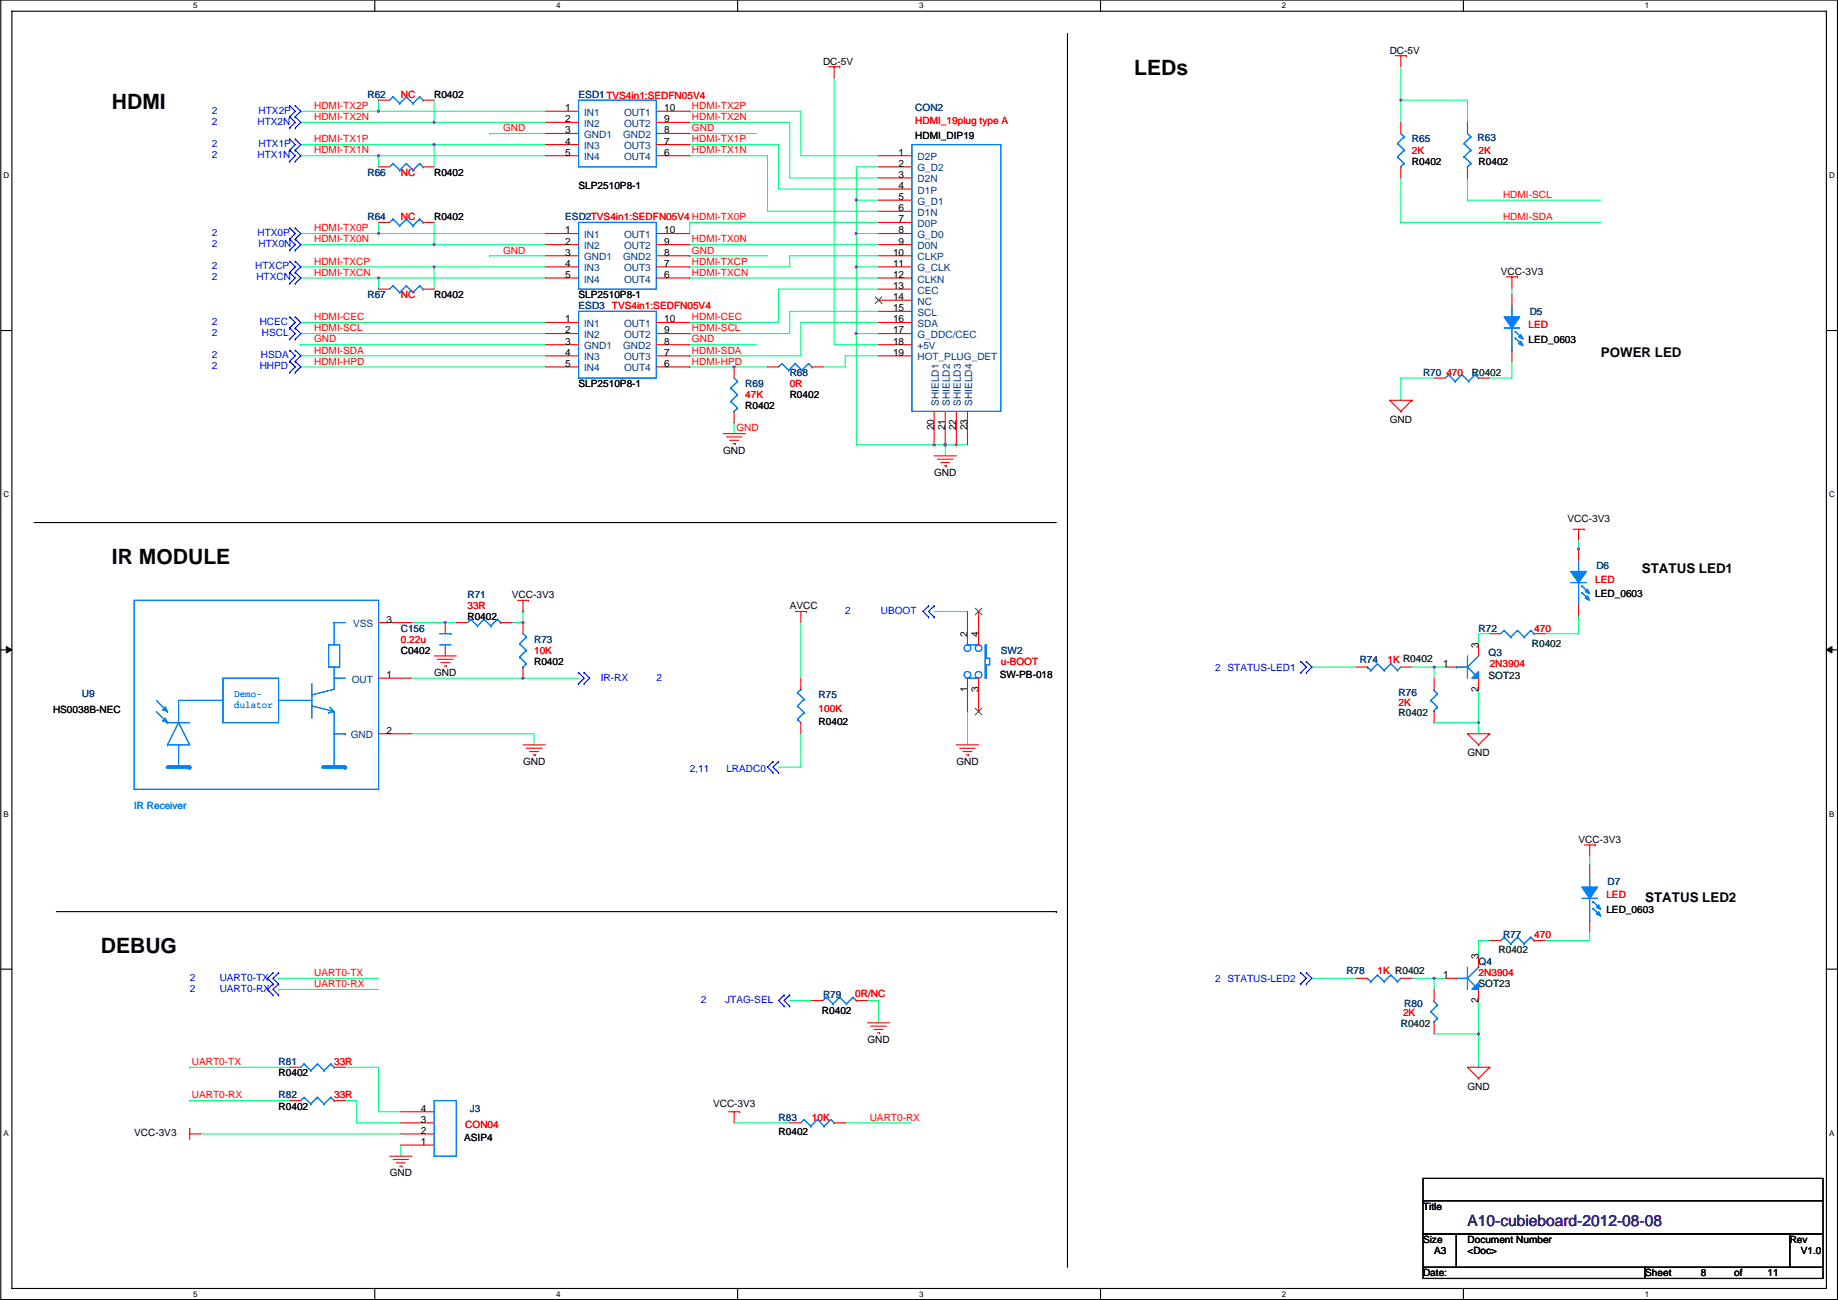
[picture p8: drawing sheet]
<svg xmlns="http://www.w3.org/2000/svg" width="420mm" height="297mm" viewBox="0 0 420 297" stroke-linecap="round" stroke-linejoin="round" font-family="sans-serif">
<path d="M.2 0h419.8v296.9h-419.8zM2.7 2.6h414.8v291.8h-414.8z" fill="none" stroke="#000" stroke-width=".25"/>
<g fill="#fff">
<path d="M44.2 .3h1v2h-1z"/>
<path d="M44.2 294.7h1v2h-1z"/>
</g>
<path d="M85.7 0v2.6M85.7 294.4v2.5" fill="none" stroke="#000" stroke-width=".25"/>
<g fill="#fff">
<path d="M127.1 .3h1v2h-1z"/>
<path d="M127.1 294.7h1v2h-1z"/>
</g>
<path d="M168.6 0v2.6M168.6 294.4v2.5" fill="none" stroke="#000" stroke-width=".25"/>
<g fill="#fff">
<path d="M210.1 .3h1v2h-1z"/>
<path d="M210.1 294.7h1v2h-1z"/>
</g>
<path d="M251.6 0v2.6M251.6 294.4v2.5" fill="none" stroke="#000" stroke-width=".25"/>
<g fill="#fff">
<path d="M293 .3h1v2h-1z"/>
<path d="M293 294.7h1v2h-1z"/>
</g>
<path d="M334.5 0v2.6M334.5 294.4v2.5" fill="none" stroke="#000" stroke-width=".25"/>
<g fill="#fff">
<path d="M376 .3h1v2h-1z"/>
<path d="M376 294.7h1v2h-1z"/>
<path d="M.8 39h1.3v2.1h-1.3z"/>
<path d="M418.1 39h1.3v2.1h-1.3z"/>
<path d="M.8 112h1.3v2h-1.3z"/>
<path d="M418.1 112h1.3v2h-1.3z"/>
</g>
<path d="M.2 75.5h2.5M417.5 75.5h2.5" fill="none" stroke="#000" stroke-width=".25"/>
<g fill="#fff">
<path d="M.8 185h1.2v2h-1.2z"/>
<path d="M418.1 185h1.2v2h-1.2z"/>
</g>
<path d="M.2 148.5h2.5M417.5 148.5h2.5" fill="none" stroke="#000" stroke-width=".25"/>
<path d="M1.4 147.7l1.3 .8-1.3 .7zM417.5 148.5l1.3-.8v1.5z" fill="#000" stroke="#000" stroke-width=".23"/>
<g fill="#fff">
<path d="M.8 257.9h1.2v2h-1.2z"/>
<path d="M418.1 257.9h1.2v2h-1.2z"/>
</g>
<g fill="none" stroke="#000" stroke-width=".25">
<path d="M244 7.6v282M7.8 119.4h233.7M12.9 208.3h228.6M241.5 208.3h.1M.2 221.4h2.5M417.5 221.4h2.5M325.3 269.3h91.4v5h-91.4zM325.3 274.3h91.4v7.7h-91.4zM325.3 282h7.6v7.6h-7.6zM325.3 289.6h50.8v2.5h-50.8zM332.9 282h76.2v7.6h-76.2zM376.1 289.6h40.6v2.5h-40.6z"/>
<path d="M409.1 282h7.6v7.6h-7.6z"/>
</g>
<g fill="none" stroke="#00ff80" stroke-width=".25">
<path d="M190.7 17.8v61h10.1M320.2 15.3v7.6M68.8 33h.1M68.8 35.6h.1M68.8 28h.1M68.8 25.4h.1M68.8 25.4h55.8M68.8 28h55.8M68.8 33h30.4M68.8 35.6h55.8M86.5 35.6h.1M86.5 25.4h.1"/>
<path d="M86.5 35.6v2.5M86.5 22.9v2.5M99.2 33h25.4M99.2 28h.1M99.2 33h.1M99.2 22.9v5.1M99.2 33v5.1M111.9 30.5h.1M111.9 30.5h12.7M157.7 25.4h.1M157.7 28h.1M157.7 33h.1"/>
<path d="M157.7 35.6h.1M157.7 25.4h25.4v10.2h17.7M157.7 28h22.8v12.7h20.3M157.7 33h20.3v10.2h22.8M157.7 35.6h17.7v12.7h25.4M157.7 30.5h.1M157.7 30.5h15.2M200.8 38.1h-5v7.6M320.2 22.9h.1M320.2 22.9h15.3v5.1M320.2 22.9v5.1M68.8 55.9h.1"/>
<path d="M68.8 53.4h.1M68.8 55.9h55.8M68.8 53.4h55.8M86.5 53.4h.1M86.5 50.8v2.6M99.2 55.9h.1M99.2 50.8v5.1M111.9 58.4h.1M111.9 58.4h12.7M157.7 55.9h.1M157.7 50.8h.1M157.7 50.8v2.6"/>
<path d="M157.7 58.4h.1M157.7 50.8h43.1M157.7 55.9h43.1M157.7 58.4h17.7M195.8 45.7h.1M195.8 45.7h5M195.8 53.4h.1M195.8 53.4h5M195.8 45.7v55.9M200.8 58.4h-20.3v2.6h-22.8M320.2 40.7v10.1M320.2 50.8h.1"/>
<path d="M320.2 50.8h45.7M335.5 40.7v5M335.5 45.7h.1M335.5 45.7h30.4M68.8 78.8h.1M68.8 76.2h.1M68.8 73.7h.1M68.8 63.5h.1M68.8 61h.1M68.8 78.8h55.8M68.8 63.5h55.8M68.8 61h55.8"/>
<path d="M68.8 76.2h55.8M68.8 73.7h55.8M86.5 63.5h.1M86.5 63.5v2.6M99.2 61h.1M99.2 61v5.1M157.7 78.8h.1M157.7 76.2h.1M157.7 63.5h.1M157.7 73.7h.1M157.7 61h.1M157.7 78.8h15.2"/>
<path d="M157.7 63.5h43.1M195.8 76.2h.1M195.8 61h5M195.8 76.2h5M195.8 61h.1M200.8 71.1h-20.3v5.1h-22.8M200.8 73.7h-17.7v7.6h-25.4M200.8 66.1h-22.8v7.6h-20.3M345.6 65.8v1.5M68.8 81.3h.1M68.8 83.8h.1M68.8 81.3h55.8"/>
<path d="M68.8 83.8h55.8M157.7 83.8h.1M157.7 83.8h17.7M157.7 81.3h.1M167.8 96.5h.1M167.8 96.5v2.6M200.8 81.3h-7.6v2.5h-5.1M327.8 86.4h-7.6v5.1M345.6 82.6v3.8h-5.1M195.8 101.6h.1M195.8 101.6h25.4M213.5 101.6h.1"/>
<path d="M216.1 101.6h.1M216.1 101.6v2.6M218.6 101.6h.1M119.6 139.7h.1M119.6 139.7v2.6h-2.6M213.5 139.7h7.7M360.9 125.5h.1M360.9 123.5v2M94.2 142.3h7.6M94.2 155h25.4M101.8 142.3h.1M101.8 142.3h2.5"/>
<path d="M119.6 155h.1M119.6 155h12.7M183.1 142.3v12.7M299.9 152.4h10.2M322.8 152.4h5M327.8 152.4h.1M327.8 152.4v2.6M327.8 152.4h2.6M338 157.5v7.6M340.5 144.8h-2.5v2.5M360.9 140.7v4.1h-7.7M94.2 167.7h27.9v2.5"/>
<path d="M183.1 167.7v7.6h-5.1M221.2 162.6v7.6M327.8 165.1h.1M327.8 165.1h10.2M338 165.1v2.6M363.4 197.6h.1M363.4 195.6v2M340.5 214.9h-2.5v3.6M363.4 212.9v2h-10.2M63.7 226.1h.1M63.7 223.5h.1M63.7 223.5h22.8"/>
<path d="M63.7 226.1h22.8M180.5 228.6h5.1M198.3 228.6h2.5v5.1M299.9 223.5h10.2M322.8 223.5h5M327.8 223.5h.1M327.8 236.2h10.2M327.8 223.5v2.6M327.8 223.5h2.6M338 236.2h.1M338 228.6v7.6M338 236.2v7.7"/>
<path d="M43.4 243.9h.1M43.4 251.5h.1M43.4 243.9h22.8M43.4 251.5h22.8M45.9 259.1h45.7M78.9 251.5h2.6v5.1h10.1M78.9 243.9h7.6v10.1h5.1M167.8 256.6h12.7M193.2 256.6h.1M193.2 256.6h15.3M91.6 261.6v2.6"/>
</g>
<g fill="#f0f" stroke="#f0f" stroke-width=".25">
<circle cx="320.2" cy="22.9" r=".24"/>
<circle cx="86.5" cy="63.5" r=".24"/>
<circle cx="218.6" cy="101.6" r=".24"/>
<circle cx="99.2" cy="61" r=".24"/>
<circle cx="86.5" cy="35.6" r=".24"/>
<circle cx="99.2" cy="27.9" r=".24"/>
<circle cx="86.5" cy="25.4" r=".24"/>
<circle cx="99.2" cy="55.9" r=".24"/>
<circle cx="86.5" cy="53.3" r=".24"/>
<circle cx="195.8" cy="45.7" r=".24"/>
<circle cx="195.8" cy="53.3" r=".24"/>
<circle cx="167.8" cy="83.8" r=".24"/>
<circle cx="195.8" cy="76.2" r=".24"/>
<circle cx="216.1" cy="101.6" r=".24"/>
<circle cx="213.5" cy="101.6" r=".24"/>
<circle cx="99.2" cy="33" r=".24"/>
<circle cx="195.8" cy="61" r=".24"/>
<circle cx="119.6" cy="142.2" r=".24"/>
<circle cx="101.8" cy="142.2" r=".24"/>
<circle cx="119.6" cy="154.9" r=".24"/>
<circle cx="327.8" cy="152.4" r=".24"/>
<circle cx="338" cy="165.1" r=".24"/>
<circle cx="327.8" cy="223.5" r=".24"/>
<circle cx="338" cy="236.2" r=".24"/>
<circle cx="360.9" cy="125.5" r=".24"/>
</g>
<g fill="none" stroke="#f00" stroke-width=".25">
<path d="M189.4 15.3h2.5M190.7 15.3v2.5M191.9 15.3h.1M318.9 12.7h2.6M320.2 12.7v2.6M321.5 12.7h.1M86.5 38.1h2.6M86.5 22.9h2.6M96.7 38.1h2.5M96.7 22.9h2.5M124.6 25.4h7.7M124.6 28h7.7"/>
<path d="M124.6 33h7.7M124.6 35.6h7.7M124.6 30.5h7.7M150 25.4h7.7M150 28h7.7M150 33h7.7M150 35.6h7.7M150 30.5h7.7M200.8 38.1h7.7M200.8 35.6h7.7M320.2 28v2.5M320.2 38.1v2.6"/>
<path d="M335.5 28v2.5M335.5 38.1v2.6M86.5 50.8h2.6M96.7 50.8h2.5M124.6 53.4h7.7M124.6 55.9h7.7M124.6 58.4h7.7M150 53.4h7.7M150 55.9h7.7M150 58.4h7.7M200.8 40.7h7.7M200.8 43.2h7.7"/>
<path d="M200.8 45.7h7.7M200.8 48.3h7.7M200.8 50.8h7.7M200.8 53.4h7.7M200.8 55.9h7.7M200.8 58.4h7.7M86.5 66.1h2.6M96.7 66.1h2.5M124.6 61h7.7M124.6 63.5h7.7M124.6 73.7h7.7M124.6 76.2h7.7"/>
<path d="M124.6 78.8h7.7M150 61h7.7M150 63.5h7.7M150 73.7h7.7M150 76.2h7.7M150 78.8h7.7M200.8 66.1h7.7M200.8 61h7.7M200.8 63.5h7.7M200.8 68.6h7.7M200.8 71.1h7.7M200.8 73.7h7.7"/>
<path d="M200.8 76.2h7.7M200.8 78.8h7.7M344.3 63.3h2.6M345.6 63.3v2.5M345.6 67.3v2.6M346.9 63.3h.1M124.6 83.8h7.7M124.6 81.3h7.7M150 83.8h7.7M150 81.3h7.7M165.3 99.1h5.1M166 99.8h3.6"/>
<path d="M167.8 83.8v2.6M167.8 94v2.5M175.4 83.8h2.6M185.6 83.8h2.5M200.8 81.3h7.7M213.5 94v7.6M216.1 94v7.6M218.6 94v7.6M221.2 94v7.6M320.2 94h.1M322.8 91.5h-5.1l2.5 2.5M322.8 91.5h.1"/>
<path d="M322.8 91.5l-2.6 2.5M327.8 86.4h2.6M338 86.4h2.5M345.6 80v2.6M166.8 100.6h2M167.6 101.4h.5M168.1 101.4h.1M213.5 104.2h5.1M214.3 104.9h3.6M215.1 105.7h2M215.8 106.4h.5M216.3 106.4h.1"/>
<path d="M118.3 137.2h2.5M119.6 137.2v2.5M120.8 137.2h.1M181.8 139.7h2.5M183.1 139.7v2.6M184.3 139.7h.1M221.2 139.7v7.6M223.7 139.7v7.6M359.6 120.9h2.5M360.9 120.9v2.6M360.9 125.5v2.5M360.9 138.2v2.5"/>
<path d="M362.1 120.9h.1M86.5 142.3h7.7M86.5 155h7.7M99.2 149.9h5.1M100 150.6h3.6M100.8 151.4h2M101.5 152.2h.5M101.8 142.3v2.5M101.8 147.3v2.6M102 152.2h.1M104.3 142.3h2.6M114.5 142.3h2.5"/>
<path d="M119.6 142.3v2.5M119.6 152.4v2.6M183.1 155v2.5M221.2 155v7.6M223.7 155v7.6M310.1 152.4h2.5M320.2 152.4h2.6M327.8 155v2.5M330.4 152.4h2.5M338 147.3v2.6M338 155v2.5M340.5 144.8h2.6"/>
<path d="M350.7 144.8h2.5M86.5 167.7h7.7M119.6 170.2h5M120.3 171h3.6M121.1 171.7h2M121.8 172.5h.6M122.4 172.5h.1M183.1 165.1v2.6M218.6 170.2h5.1M219.4 171h3.5M220.1 171.7h2.1M220.9 172.5h.5"/>
<path d="M221.4 172.5h.1M327.8 162.6v2.5M338 170.2h.1M340.5 167.7h-5l2.5 2.5M340.5 167.7h.1M340.5 167.7l-2.5 2.5M362.1 193.1h2.6M363.4 193.1v2.5M363.4 197.6v2.6M364.7 193.1h.1M338 218.5v2.5M340.5 214.9h2.6"/>
<path d="M350.7 214.9h2.5M363.4 210.3v2.6M185.6 228.6h2.5M195.8 228.6h2.5M198.3 233.7h5.1M199.1 234.5h3.5M199.8 235.2h2.1M200.6 236h.5M201.1 236h.1M310.1 223.5h2.5M320.2 223.5h2.6M327.8 226.1v2.5"/>
<path d="M327.8 233.7v2.5M330.4 223.5h2.5M338 226.1v2.5M43.4 259.1h2.5M43.4 257.8h.1M43.4 257.8v2.6M66.2 243.9h2.6M66.2 251.5h2.6M76.4 243.9h2.5M76.4 251.5h2.5M91.6 254h7.6M91.6 259.1h7.6"/>
<path d="M91.6 256.6h7.6M166.5 254h2.6M167.8 254v2.6M169.1 254h.1M180.5 256.6h2.6M190.7 256.6h2.5M338 246.4h.1M340.5 243.9h-5l2.5 2.5M340.5 243.9h.1M340.5 243.9l-2.5 2.5M89.1 264.2h5.1M89.8 264.9h3.6"/>
<path d="M90.6 265.7h2M91.4 266.5h.5M91.6 261.6h7.6M91.9 266.5h.1"/>
</g>
<g fill="none" stroke="#00f" stroke-width=".25">
<path d="M66.2 24.2h.1M66.2 26.7h.1M66.2 29.2h.1M66.2 31.8h.1M66.2 34.3h.1M66.2 36.9h.1M66.2 24.2l1.3 1.2-1.3 1.3M66.2 26.7l1.3 1.3-1.3 1.2M66.2 31.8l1.3 1.2-1.3 1.3M66.2 34.3l1.3 1.3-1.3 1.3M67.5 26.7h.1M67.5 24.2h.1"/>
<path d="M67.5 29.2h.1M67.5 34.3h.1M67.5 31.8h.1M67.5 36.9h.1M67.5 24.2l1.3 1.2-1.3 1.3M67.5 26.7l1.3 1.3-1.3 1.2M67.5 31.8l1.3 1.2-1.3 1.3M67.5 34.3l1.3 1.3-1.3 1.3M66.2 52.1h.1M66.2 54.6h.1M66.2 57.2h.1M66.2 59.7h.1"/>
<path d="M66.2 52.1l1.3 1.3-1.3 1.2M66.2 54.6l1.3 1.3-1.3 1.3M66.2 59.7l1.3 1.3-1.3 1.3M67.5 54.6h.1M67.5 52.1h.1M67.5 57.2h.1M67.5 59.7h.1M67.5 52.1l1.3 1.3-1.3 1.2M67.5 54.6l1.3 1.3-1.3 1.3M67.5 59.7l1.3 1.3-1.3 1.3M66.2 62.3h.1M66.2 64.8h.1"/>
<path d="M66.2 75h.1M66.2 77.5h.1M66.2 72.4h.1M66.2 62.3l1.3 1.2-1.3 1.3M66.2 75l1.3 1.2-1.3 1.3M66.2 72.4l1.3 1.3-1.3 1.3M67.5 62.3h.1M67.5 64.8h.1M67.5 77.5h.1M67.5 75h.1M67.5 72.4h.1M67.5 62.3l1.3 1.2-1.3 1.3"/>
<path d="M67.5 75l1.3 1.2-1.3 1.3M67.5 72.4l1.3 1.3-1.3 1.3M66.2 80h.1M66.2 82.6h.1M66.2 85.1h.1M66.2 80l1.3 1.3-1.3 1.3M66.2 82.6l1.3 1.2-1.3 1.3M67.5 82.6h.1M67.5 80h.1M67.5 85.1h.1M67.5 80l1.3 1.3-1.3 1.3M67.5 82.6l1.3 1.2-1.3 1.3"/>
<path d="M212.3 138.5h.1M212.3 138.5l-1.3 1.2 1.3 1.3M213.5 138.5h.1M213.5 138.5l-1.2 1.2 1.2 1.3M132.3 156.2h.1M132.3 153.7h.1M132.3 153.7l1.2 1.3-1.2 1.2M133.5 156.2h.1M133.5 153.7h.1M133.5 153.7l1.3 1.3-1.3 1.2M212.3 141h.1M213.5 141h.1"/>
<path d="M297.4 153.7h.1M297.4 151.2h.1M297.4 151.2l1.2 1.2-1.2 1.3M298.6 151.2h.1M298.6 153.7h.1M298.6 151.2l1.3 1.2-1.3 1.3M176.7 174h.1M176.7 176.6h.1M176.7 174l-1.3 1.3 1.3 1.3M178 174h.1M178 176.6h.1M178 174l-1.3 1.3 1.3 1.3"/>
<path d="M62.4 227.4h.1M62.4 224.8h.1M62.4 222.3h.1M62.4 224.8l-1.3 1.3 1.3 1.3M62.4 222.3l-1.3 1.2 1.3 1.3M63.7 227.4h.1M63.7 224.8h.1M63.7 222.3h.1M63.7 224.8l-1.3 1.3 1.3 1.3M63.7 222.3l-1.3 1.2 1.3 1.3M179.2 227.4h.1M179.2 229.9h.1"/>
<path d="M179.2 227.4l-1.2 1.2 1.2 1.3M180.5 227.4h.1M180.5 229.9h.1M180.5 227.4l-1.3 1.2 1.3 1.3M297.4 224.8h.1M297.4 222.3h.1M297.4 222.3l1.2 1.2-1.2 1.3M298.6 222.3h.1M298.6 224.8h.1M298.6 222.3l1.3 1.2-1.3 1.3"/>
</g>
<g fill="none" stroke="#0080ff" stroke-width=".25">
<path d="M89.8 37.4h.1M89.8 22.1h.1M89.8 37.4l-.7 .7M89.8 37.4l1.6 1.5M89.8 22.1l-.7 .8M89.8 22.1l1.6 1.5M91.4 38.9h.1M91.4 23.6h.1M92.9 37.4h.1M92.9 22.1h.1M92.9 37.4l-1.5 1.5M92.9 37.4l1.5 1.5"/>
<path d="M92.9 22.1l-1.5 1.5M92.9 22.1l1.5 1.5M94.4 38.9h.1M94.4 23.6h.1M95.9 37.4h.1M95.9 22.1h.1M95.9 37.4l-1.5 1.5M95.9 37.4l.8 .7M95.9 22.1l-1.5 1.5M95.9 22.1l.8 .8M96.7 38.1h.1M96.7 22.9h.1"/>
<path d="M132.3 22.9h17.7v15.2h-17.7zM208.5 33h20.3v61h-20.3zM319.5 32.8h.1M319.5 35.8h.1M319.5 32.8l1.5 1.5M319.5 35.8l1.5 1.6M320.2 38.1h.1M320.2 30.5l.8 .8M321 31.3h.1M321 34.3h.1M321 37.4h.1M321 31.3l-1.5 1.5"/>
<path d="M321 34.3l-1.5 1.5M321 37.4l-.8 .7M334.7 32.8h.1M334.7 35.8h.1M334.7 32.8l1.5 1.5M334.7 35.8l1.5 1.6M335.5 38.1h.1M335.5 30.5l.7 .8M336.2 31.3h.1M336.2 34.3h.1M336.2 37.4h.1M336.2 31.3l-1.5 1.5"/>
<path d="M336.2 34.3l-1.5 1.5M336.2 37.4l-.7 .7M89.8 50.1h.1M89.8 50.1l-.7 .7M89.8 50.1l1.6 1.5M91.4 51.6h.1M92.9 50.1h.1M92.9 50.1l-1.5 1.5M92.9 50.1l1.5 1.5M94.4 51.6h.1M95.9 50.1h.1M95.9 50.1l-1.5 1.5"/>
<path d="M95.9 50.1l.8 .7M96.7 50.8h.1M132.3 50.8h17.7v15.3h-17.7zM89.8 65.3h.1M89.8 65.3l-.7 .8M89.8 65.3l1.6 1.5M91.4 66.8h.1M92.9 65.3h.1M92.9 65.3l-1.5 1.5M92.9 65.3l1.5 1.5M94.4 66.8h.1M95.9 65.3h.1"/>
<path d="M95.9 65.3l-1.5 1.5M95.9 65.3l.8 .8M96.7 66.1h.1M132.3 71.1h17.7v15.3h-17.7zM343.8 75h3.6M345.6 69.9v2.5M345.6 75v5M346.4 75.7h.1M346.4 77.2h.1M346.4 75.7l1.5 1.5M346.4 77.2l1.5 1.6M167.1 88.7h.1"/>
<path d="M167.1 91.7h.1M167.1 88.7l1.5 1.5M167.1 91.7l1.5 1.5M167.8 94h.1M167.8 86.4l.8 .7M168.6 87.1h.1M168.6 90.2h.1M168.6 93.2h.1M168.6 87.1l-1.5 1.6M168.6 90.2l-1.5 1.5M168.6 93.2l-.8 .8M178.7 83.1h.1"/>
<path d="M178.7 83.1l-.7 .7M178.7 83.1l1.6 1.5M180.3 84.6h.1M181.8 83.1h.1M181.8 83.1l-1.5 1.5M181.8 83.1l1.5 1.5M183.3 84.6h.1M184.8 83.1h.1M184.8 83.1l-1.5 1.5M184.8 83.1l.8 .7M185.6 83.8h.1M331.1 85.6h.1"/>
<path d="M331.1 85.6l-.7 .8M331.1 85.6l1.6 1.5M332.7 87.1h.1M334.2 85.6h.1M334.2 85.6l-1.5 1.5M334.2 85.6l1.5 1.5M335.7 87.1h.1M337.2 85.6h.1M337.2 85.6l-1.5 1.5M337.2 85.6l.8 .8M338 86.4h.1M345.6 80h.1"/>
<path d="M30.7 137.2h55.8v43.2h-55.8zM359.1 133.1h3.5M360.9 128v2.6M360.9 138.2h.1M360.9 133.1v5.1M361.6 133.9h.1M361.6 135.4h.1M361.6 133.9l1.5 1.5M361.6 135.4l1.5 1.5M51 155h12.7v10.1h-12.7zM71.3 156.2v7.9M71.3 158.8h.1"/>
<path d="M75.1 147.3h2.5v5.1h-2.5zM76.4 152.4v5.1l-5.1 1.3M76.4 142.3h.1M76.4 142.3h2.5M76.4 155h2.5M76.4 142.3v5M100.5 147.3h2.5M100.5 144.8h2.5M103 144.8h.1M107.6 141.5h.1M107.6 141.5l-.7 .8M107.6 141.5l1.5 1.5"/>
<path d="M109.1 143h.1M110.7 141.5h.1M110.7 141.5l-1.6 1.5M110.7 141.5l1.5 1.5M112.2 143h.1M113.7 141.5h.1M113.7 141.5l-1.5 1.5M113.7 141.5l.8 .8M114.5 142.3h.1M118.8 147.1h.1M118.8 150.1h.1M118.8 147.1l1.5 1.5"/>
<path d="M118.8 150.1l1.5 1.6M119.6 152.4h.1M119.6 144.8l.7 .8M120.3 145.6h.1M120.3 148.6h.1M120.3 151.7h.1M120.3 145.6l-1.5 1.5M120.3 148.6l-1.5 1.5M120.3 151.7l-.7 .7M182.3 158.3h.1M182.3 158.3l1.5 1.5M183.1 157.5h.1"/>
<path d="M183.1 157.5l-.8 .8M183.8 159.8h.1M183.8 159.8l-1.5 1.5M221.2 155h2.5M221.2 147.3h2.5M225.2 147.3h.3v3.1h.7v1.5h-.7v3.1h-.3zM312.6 152.4h.1M312.6 152.4l.8 .8M313.4 153.2h.1M314.9 151.7h.1M314.9 151.7l1.5 1.5M314.9 151.7l-1.5 1.5"/>
<path d="M316.4 153.2h.1M317.9 151.7h.1M317.9 151.7l1.6 1.5M317.9 151.7l-1.5 1.5M319.5 153.2h.1M320.2 152.4l-.7 .8M327.8 157.5v.3l.8 .7M328.6 158.5h.1M328.6 158.5l-1.5 1.5M332.9 152.4h.1M332.9 152.4h2.6M335.5 152.4h.1"/>
<path d="M335.5 149.9v5.1M335.5 152.4l1.7 1.8M337.2 154.2h.1M338 149.9l-2.5 2.5M343.8 144h.1M343.8 144l-.7 .8M343.8 144l1.6 1.6M345.4 145.6h.1M346.9 144h.1M346.9 144l-1.5 1.6M346.9 144l1.5 1.6M348.4 145.6h.1"/>
<path d="M349.9 144h.1M349.9 144l-1.5 1.6M349.9 144l.8 .8M350.7 144.8h.1M35.7 162.6l2.6 2.5M35.7 160l2.6 2.6M37.3 162.1h.1M37.3 164.6h.1M37.3 162.1l1 .5M37.3 164.6l1 .5M37.8 161.6h.1M37.8 164.1h.1"/>
<path d="M37.8 161.6l.5 1M37.8 164.1l.5 1M38.3 170.2h.1M38.3 165.1h5.1M38.3 165.1h.1M38.3 162.6h.1M40.8 165.1l2.6 5.1h-5.1M40.8 175.3h.1M40.8 165.1l-2.5 5.1M40.8 170.2v5.1M51 160h-10.2v5.1M51 160h.1"/>
<path d="M63.7 160h7.6M71.3 161.3h.1M71.3 161.3l5.1 1.3M75.1 162.8h.1M75.4 161.6l1 1M76.4 162.6h.1M76.4 175.3h.1M76.4 162.6l-1.3 .2M76.4 162.6v12.7M76.4 167.7h2.5M78.9 167.7h.1M182.3 164.4h.1"/>
<path d="M182.3 161.3h.1M182.3 164.4l.8 .7M182.3 161.3l1.5 1.5M183.8 162.8h.1M183.8 162.8l-1.5 1.6M327.1 160h.1M327.1 160l1.5 1.6M327.8 162.3h.1M327.8 162.3v.3M328.6 161.6h.1M328.6 161.6l-.8 .7M343.8 214.1h.1"/>
<path d="M343.8 214.1l-.7 .8M343.8 214.1l1.6 1.6M345.4 215.7h.1M346.9 214.1h.1M346.9 214.1l-1.5 1.6M346.9 214.1l1.5 1.6M348.4 215.7h.1M349.9 214.1h.1M349.9 214.1l-1.5 1.6M349.9 214.1l.8 .8M350.7 214.9h.1M361.6 205.3h3.6"/>
<path d="M363.4 200.2v2.5M363.4 210.3h.1M363.4 205.3v5M364.2 206h.1M364.2 207.5h.1M364.2 206l1.5 1.5M364.2 207.5l1.5 1.6M188.9 227.9h.1M188.9 227.9l-.8 .7M188.9 227.9l1.5 1.5M190.4 229.4h.1M191.9 227.9h.1"/>
<path d="M191.9 227.9l-1.5 1.5M191.9 227.9l1.6 1.5M193.5 229.4h.1M195 227.9h.1M195 227.9l-1.5 1.5M195 227.9l.8 .7M195.8 228.6h.1M312.6 223.5h.1M312.6 223.5l.8 .8M313.4 224.3h.1M314.9 222.8h.1M314.9 222.8l1.5 1.5"/>
<path d="M314.9 222.8l-1.5 1.5M316.4 224.3h.1M317.9 222.8h.1M317.9 222.8l1.6 1.5M317.9 222.8l-1.5 1.5M319.5 224.3h.1M320.2 223.5l-.7 .8M327.1 231.2h.1M327.1 231.2l1.5 1.5M327.8 228.6v.3l.8 .7M327.8 233.4h.1M327.8 233.4v.3"/>
<path d="M328.6 232.7h.1M328.6 229.6h.1M328.6 232.7l-.8 .7M328.6 229.6l-1.5 1.6M332.9 223.5h.1M332.9 223.5h2.6M335.5 223.5h.1M335.5 221v5.1M335.5 223.5l1.7 1.8M337.2 225.3h.1M338 221l-2.5 2.5M69.5 243.1h.1"/>
<path d="M69.5 250.7h.1M69.5 243.1l-.7 .8M69.5 243.1l1.5 1.5M69.5 250.7l-.7 .8M69.5 250.7l1.5 1.5M71 244.6h.1M71 252.2h.1M72.6 243.1h.1M72.6 250.7h.1M72.6 243.1l-1.6 1.5M72.6 243.1l1.5 1.5M72.6 250.7l-1.6 1.5"/>
<path d="M72.6 250.7l1.5 1.5M74.1 244.6h.1M74.1 252.2h.1M75.6 243.1h.1M75.6 250.7h.1M75.6 243.1l-1.5 1.5M75.6 243.1l.8 .8M75.6 250.7l-1.5 1.5M75.6 250.7l.8 .8M76.4 243.9h.1M76.4 251.5h.1M99.2 251.5h5.1v12.7h-5.1z"/>
<path d="M183.8 255.8h.1M183.8 255.8l-.7 .8M183.8 255.8l1.5 1.5M185.3 257.3h.1M186.9 255.8h.1M186.9 255.8l-1.6 1.5M186.9 255.8l1.5 1.5M188.4 257.3h.1M189.9 255.8h.1M189.9 255.8l-1.5 1.5M189.9 255.8l.8 .8M190.7 256.6h.1"/>
<circle cx="221.1" cy="154.2" r=".76"/>
<circle cx="221.1" cy="148.1" r=".76"/>
<circle cx="223.7" cy="154.2" r=".76"/>
<circle cx="223.7" cy="148.1" r=".76"/>
</g>
<g fill="#0080ff" stroke="#0080ff" stroke-width=".25">
<path d="M343.8 72.4h3.6l-1.8 2.6z" fill-rule="evenodd"/>
<path d="M347.1 78.5l.6-.5 .5 1z" fill-rule="evenodd"/>
<path d="M347.7 76.5l.5 1-1.1-.5z" fill-rule="evenodd"/>
<path d="M343.8 72.4h3.6l-1.8 2.6z" fill-rule="evenodd"/>
<path d="M347.1 78.5l.6-.5 .5 1z" fill-rule="evenodd"/>
<path d="M347.7 76.5l.5 1-1.1-.5z" fill-rule="evenodd"/>
<path d="M338 224.6v1.5h-1.5z" fill-rule="evenodd"/>
<path d="M338 224.6v1.5h-1.5z" fill-rule="evenodd"/>
<path d="M359.1 130.6h3.5l-1.7 2.5z" fill-rule="evenodd"/>
<path d="M362.9 136.2l.5 1-1-.5z" fill-rule="evenodd"/>
<path d="M362.9 134.6l.5 1.1-1-.6z" fill-rule="evenodd"/>
<path d="M359.1 130.6h3.5l-1.7 2.5z" fill-rule="evenodd"/>
<path d="M362.9 136.2l.5 1-1-.5z" fill-rule="evenodd"/>
<path d="M362.9 134.6l.5 1.1-1-.6z" fill-rule="evenodd"/>
<path d="M338 153.4v1.6h-1.5z" fill-rule="evenodd"/>
<path d="M338 153.4v1.6h-1.5z" fill-rule="evenodd"/>
<path d="M361.6 202.7h3.6l-1.8 2.6z" fill-rule="evenodd"/>
<path d="M364.9 208.8l.5-.5 .5 1z" fill-rule="evenodd"/>
<path d="M364.9 207.3l.5-.5 .5 1z" fill-rule="evenodd"/>
<path d="M361.6 202.7h3.6l-1.8 2.6z" fill-rule="evenodd"/>
<path d="M364.9 208.8l.5-.5 .5 1z" fill-rule="evenodd"/>
<path d="M364.9 207.3l.5-.5 .5 1z" fill-rule="evenodd"/>
</g>
<path d="M38.3 175.3h5.1M43.4 175.3h.1M73.8 175.3h5.1M78.9 175.3h.1" fill="none" stroke="#0080ff" stroke-width=".76"/>
<path d="M200.1 67.8l1.5 1.6M201.6 67.8l-1.5 1.6M222.9 139l1.6 1.5M224.5 139l-1.6 1.5M222.9 161.8l1.6 1.6M224.5 161.8l-1.6 1.6" fill="none" stroke="#804000" stroke-width=".23"/>
<g font-size="4.8">
<text x="259.3" y="17.2">LEDs</text>
<text x="25.6" y="24.8">HDMI</text>
<text x="25.6" y="128.9">IR MODULE</text>
<text x="23" y="217.8">DEBUG</text>
</g>
<text font-size="3.6" fill="#400080" x="335.5" y="280.1">A10-cubieboard-2012-08-08</text>
<g font-size="3">
<text x="365.9" y="81.6">POWER LED</text>
<text x="375.3" y="130.9">STATUS LED1</text>
<text x="376.1" y="206.1">STATUS LED2</text>
</g>
<g font-size="2.3">
<text x="188.1" y="14.8">DC-5V</text>
<text x="317.7" y="12.2">DC-5V</text>
<text x="99.2" y="22.4">R0402</text>
<text x="129.2" y="25.4">1</text>
<text x="129.2" y="27.9">2</text>
<text x="151.8" y="25.4">10</text>
<text x="151.8" y="27.9">9</text>
<text x="129.2" y="33">4</text>
<text x="129.2" y="35.6">5</text>
<text x="129.2" y="30.5">3</text>
<text x="151.8" y="33">7</text>
<text x="151.8" y="35.6">6</text>
<text x="151.8" y="30.5">8</text>
<text x="205.4" y="35.6">1</text>
<text x="209.2" y="31.8">HDMI_DIP19</text>
<text x="99.2" y="40.2">R0402</text>
<text x="205.4" y="38.1">2</text>
<text x="205.4" y="40.6">3</text>
<text x="322.8" y="37.6">R0402</text>
<text x="338" y="37.6">R0402</text>
<text x="132.3" y="43.2">SLP2510P8-1</text>
<text x="205.4" y="43.2">4</text>
<text x="205.4" y="45.7">5</text>
<text x="99.2" y="50.3">R0402</text>
<text x="129.2" y="53.3">1</text>
<text x="151.8" y="53.3">10</text>
<text x="205.4" y="48.3">6</text>
<text x="205.4" y="50.8">7</text>
<text x="205.4" y="53.3">8</text>
<text x="129.2" y="55.9">2</text>
<text x="129.2" y="58.4">3</text>
<text x="151.8" y="55.9">9</text>
<text x="151.8" y="58.4">8</text>
<text x="204.1" y="58.4">10</text>
<text x="205.4" y="55.9">9</text>
<text x="129.2" y="61">4</text>
<text x="129.2" y="63.5">5</text>
<text x="151.8" y="61">7</text>
<text x="151.8" y="63.5">6</text>
<text x="204.1" y="61">11</text>
<text x="204.1" y="63.5">12</text>
<text x="343.1" y="62.8">VCC-3V3</text>
<text x="99.2" y="68.1">R0402</text>
<text x="132.3" y="68.1">SLP2510P8-1</text>
<text x="204.1" y="66">13</text>
<text x="204.1" y="68.6">14</text>
<text x="204.1" y="71.1">15</text>
<text x="129.2" y="73.7">1</text>
<text x="129.2" y="76.2">2</text>
<text x="151.8" y="73.7">10</text>
<text x="151.8" y="76.2">9</text>
<text x="204.1" y="73.7">16</text>
<text x="204.1" y="76.2">17</text>
<text x="129.2" y="81.3">4</text>
<text x="129.2" y="83.8">5</text>
<text x="129.2" y="78.7">3</text>
<text x="151.8" y="81.3">7</text>
<text x="151.8" y="83.8">6</text>
<text x="151.8" y="78.7">8</text>
<text x="204.1" y="78.7">18</text>
<text x="204.1" y="81.3">19</text>
<text x="349.4" y="78.3">LED_0603</text>
<text x="132.3" y="88.4">SLP2510P8-1</text>
<text x="170.4" y="93.5">R0402</text>
<text x="180.5" y="91">R0402</text>
<text x="213.5" y="98.4" transform="rotate(-90 213.5 98.4)">20</text>
<text x="216.1" y="98.4" transform="rotate(-90 216.1 98.4)">21</text>
<text x="218.6" y="98.4" transform="rotate(-90 218.6 98.4)">22</text>
<text x="221.1" y="98.4" transform="rotate(-90 221.1 98.4)">23</text>
<text x="317.7" y="96.6">GND</text>
<text x="165.3" y="103.7">GND</text>
<text x="213.5" y="108.8">GND</text>
<text x="358.3" y="119.2">VCC-3V3</text>
<text x="117" y="136.7">VCC-3V3</text>
<text x="364.7" y="136.4">LED_0603</text>
<text x="88.3" y="142.2">3</text>
<text x="106.9" y="141.8">R0402</text>
<text x="180.5" y="139.2">AVCC</text>
<text x="91.6" y="149.4">C0402</text>
<text x="221.1" y="145.6" transform="rotate(-90 221.1 145.6)">2</text>
<text x="223.7" y="145.6" transform="rotate(-90 223.7 145.6)">4</text>
<text x="338" y="148.1" transform="rotate(-90 338 148.1)">3</text>
<text x="88.3" y="154.9">1</text>
<text x="99.2" y="154.5">GND</text>
<text x="122.1" y="151.9">R0402</text>
<text x="228.5" y="155">SW-PB-018</text>
<text x="329.9" y="152.4">1</text>
<text x="221.1" y="158" transform="rotate(-90 221.1 158)">1</text>
<text x="223.7" y="158" transform="rotate(-90 223.7 158)">3</text>
<text x="338" y="158" transform="rotate(-90 338 158)">2</text>
<text x="12.1" y="162.9">HS0038B-NEC</text>
<text x="88.3" y="167.6">2</text>
<text x="187.1" y="165.7">R0402</text>
<text x="335.5" y="172.8">GND</text>
<text x="119.6" y="174.8">GND</text>
<text x="218.6" y="174.8">GND</text>
<text x="360.9" y="192.6">VCC-3V3</text>
<text x="367.2" y="208.6">LED_0603</text>
<text x="338" y="219.2" transform="rotate(-90 338 219.2)">3</text>
<text x="329.9" y="223.5">1</text>
<text x="187.9" y="231.7">R0402</text>
<text x="338" y="229.2" transform="rotate(-90 338 229.2)">2</text>
<text x="198.3" y="238.3">GND</text>
<text x="63.7" y="245.9">R0402</text>
<text x="335.5" y="249">GND</text>
<text x="63.7" y="253.5">R0402</text>
<text x="96.2" y="256.5">3</text>
<text x="96.2" y="254">4</text>
<text x="163" y="253">VCC-3V3</text>
<text x="30.7" y="259.6">VCC-3V3</text>
<text x="96.2" y="261.6">1</text>
<text x="96.2" y="259.1">2</text>
<text x="106.1" y="260.6">ASIP4</text>
<text x="178" y="259.4">R0402</text>
<text x="89.1" y="268.8">GND</text>
<text x="325.3" y="276.4">Title</text>
<text x="325.3" y="284">Size</text>
<text x="327.8" y="286.6">A3</text>
<text x="335.5" y="284">Document Number</text>
<text x="335.5" y="286.6">&lt;Doc&gt;</text>
<text x="409.1" y="284">Rev</text>
<text x="411.7" y="286.6">V1.0</text>
<text x="325.3" y="291.6">Date:</text>
<text x="376.1" y="291.6">Sheet</text>
<text x="388.8" y="291.6">8</text>
<text x="396.4" y="291.6">of</text>
<text x="404" y="291.6">11</text>
</g>
<g font-size="2.3" fill="#004080">
<text x="84" y="22.4">R62</text>
<text x="132.3" y="22.4">ESD1TVS4in1:SEDFN05V4</text>
<text x="133.5" y="26.5">IN1</text>
<text x="133.5" y="29">IN2</text>
<text x="142.7" y="26.5">OUT1</text>
<text x="142.7" y="29">OUT2</text>
<text x="209.2" y="25.4">CON2</text>
<text x="133.5" y="34.1">IN3</text>
<text x="133.5" y="31.5">GND1</text>
<text x="142.4" y="31.5">GND2</text>
<text x="142.7" y="34.1">OUT3</text>
<text x="322.8" y="32.6">R65</text>
<text x="337.7" y="32.3">R63</text>
<text x="84" y="40.2">R66</text>
<text x="133.5" y="36.6">IN4</text>
<text x="142.7" y="36.6">OUT4</text>
<text x="209.7" y="36.6">D2P</text>
<text x="209.7" y="39.2">G_D2</text>
<text x="209.7" y="41.7">D2N</text>
<text x="209.7" y="44.2">D1P</text>
<text x="209.7" y="46.8">G_D1</text>
<text x="84" y="50.3">R64</text>
<text x="129.2" y="50.3">ESD2TVS4in1:SEDFN05V4 HDMI-TX0P</text>
<text x="209.7" y="49.3">D1N</text>
<text x="209.7" y="51.9">D0P</text>
<text x="133.5" y="54.4">IN1</text>
<text x="133.5" y="56.9">IN2</text>
<text x="133.5" y="59.5">GND1</text>
<text x="142.4" y="59.5">GND2</text>
<text x="142.7" y="54.4">OUT1</text>
<text x="142.7" y="56.9">OUT2</text>
<text x="209.7" y="54.4">G_D0</text>
<text x="209.7" y="56.9">D0N</text>
<text x="209.7" y="59.5">CLKP</text>
<text x="133.5" y="62">IN3</text>
<text x="133.5" y="64.6">IN4</text>
<text x="142.7" y="62">OUT3</text>
<text x="142.7" y="64.6">OUT4</text>
<text x="209.7" y="62">G_CLK</text>
<text x="209.7" y="64.6">CLKN</text>
<text x="84" y="68.1">R67</text>
<text x="132.3" y="70.7">ESD3</text>
<text x="209.7" y="67.1">CEC</text>
<text x="209.7" y="69.6">NC</text>
<text x="349.7" y="71.9">D5</text>
<text x="133.5" y="74.7">IN1</text>
<text x="133.5" y="77.3">IN2</text>
<text x="142.7" y="74.7">OUT1</text>
<text x="142.7" y="77.3">OUT2</text>
<text x="209.7" y="72.2">SCL</text>
<text x="209.7" y="74.7">SDA</text>
<text x="209.7" y="77.3">G_DDC/CEC</text>
<text x="133.5" y="82.3">IN3</text>
<text x="133.5" y="79.8">GND1</text>
<text x="142.4" y="79.8">GND2</text>
<text x="142.7" y="82.3">OUT3</text>
<text x="209.7" y="79.8">+5V</text>
<text x="209.7" y="82.3">HOT_PLUG_DET</text>
<text x="133.5" y="84.9">IN4</text>
<text x="142.7" y="84.9">OUT4</text>
<text x="170.4" y="88.4">R69</text>
<text x="180.5" y="85.9">R68</text>
<text x="325.3" y="85.9">R70</text>
<text x="214.6" y="92.7" transform="rotate(-90 214.6 92.7)">SHIELD1</text>
<text x="217.1" y="92.7" transform="rotate(-90 217.1 92.7)">SHIELD2</text>
<text x="219.7" y="92.7" transform="rotate(-90 219.7 92.7)">SHIELD3</text>
<text x="222.2" y="92.7" transform="rotate(-90 222.2 92.7)">SHIELD4</text>
<text x="364.9" y="130.1">D6</text>
<text x="106.9" y="136.7">R71</text>
<text x="80.7" y="143.3">VSS</text>
<text x="91.6" y="144.3">C156</text>
<text x="122.1" y="146.9">R73</text>
<text x="228.8" y="149.4">SW2</text>
<text x="338" y="144.3">R72</text>
<text x="340.3" y="149.9">Q3</text>
<text x="80.4" y="156">OUT</text>
<text x="310.8" y="151.4">R74</text>
<text x="18.7" y="159.3">U9</text>
<text x="187.1" y="159.6">R75</text>
<text x="319.7" y="159">R76</text>
<text x="80.2" y="168.7">GND</text>
<text x="367.5" y="202.2">D7</text>
<text x="343.6" y="214.4">R77</text>
<text x="338" y="220.5">Q4</text>
<text x="307.8" y="222.5">R78</text>
<text x="188.1" y="228.1">R79</text>
<text x="321" y="230.2">R80</text>
<text x="63.7" y="243.4">R81</text>
<text x="63.7" y="251">R82</text>
<text x="107.4" y="254">J3</text>
<text x="178" y="256.1">R83</text>
</g>
<g font-size="2.3" fill="#f00">
<text x="91.6" y="22.4">NC</text>
<text x="71.8" y="27.5">HDMI-TX2N</text>
<text x="71.8" y="24.9">HDMI-TX2P</text>
<text x="115" y="30">GND</text>
<text x="158.2" y="24.9">HDMI-TX2P</text>
<text x="158.2" y="27.5">HDMI-TX2N</text>
<text x="158.2" y="30">GND</text>
<text x="209.2" y="28.2">HDMI_19plug type A</text>
<text x="71.8" y="32.5">HDMI-TX1P</text>
<text x="71.8" y="35.1">HDMI-TX1N</text>
<text x="158.2" y="32.5">HDMI-TX1P</text>
<text x="158.2" y="35.1">HDMI-TX1N</text>
<text x="322.8" y="35.1">2K</text>
<text x="338" y="35.1">2K</text>
<text x="91.6" y="40.2">NC</text>
<text x="343.6" y="45.2">HDMI-SCL</text>
<text x="71.8" y="52.9">HDMI-TX0P</text>
<text x="91.6" y="50.3">NC</text>
<text x="343.6" y="50.3">HDMI-SDA</text>
<text x="71.8" y="55.4">HDMI-TX0N</text>
<text x="115" y="57.9">GND</text>
<text x="158.2" y="55.4">HDMI-TX0N</text>
<text x="158.2" y="57.9">GND</text>
<text x="71.8" y="63">HDMI-TXCN</text>
<text x="71.8" y="60.5">HDMI-TXCP</text>
<text x="158.2" y="63">HDMI-TXCN</text>
<text x="158.2" y="60.5">HDMI-TXCP</text>
<text x="91.6" y="68.1">NC</text>
<text x="139.9" y="70.7">TVS4in1:SEDFN05V4</text>
<text x="71.8" y="75.7">HDMI-SCL</text>
<text x="71.8" y="73.2">HDMI-CEC</text>
<text x="158.2" y="75.7">HDMI-SCL</text>
<text x="158.2" y="73.2">HDMI-CEC</text>
<text x="349.4" y="75">LED</text>
<text x="71.8" y="78.3">GND</text>
<text x="71.8" y="80.8">HDMI-SDA</text>
<text x="71.8" y="83.3">HDMI-HPD</text>
<text x="158.2" y="78.3">GND</text>
<text x="158.2" y="83.3">HDMI-HPD</text>
<text x="158.2" y="80.8">HDMI-SDA</text>
<text x="180.5" y="88.4">0R</text>
<text x="330.6" y="85.9">470</text>
<text x="170.4" y="91">47K</text>
<text x="168.3" y="98.6">GND</text>
<text x="364.7" y="133.1">LED</text>
<text x="106.9" y="139.2">33R</text>
<text x="91.6" y="146.9">0.22u</text>
<text x="122.1" y="149.4">10K</text>
<text x="350.7" y="144.3">470</text>
<text x="228.8" y="151.9">u-BOOT</text>
<text x="317.2" y="151.4">1K R0402</text>
<text x="340.5" y="152.4">2N3904</text>
<text x="319.7" y="161.3">2K</text>
<text x="187.1" y="162.6">100K</text>
<text x="367.2" y="205.3">LED</text>
<text x="350.7" y="214.4">470</text>
<text x="71.8" y="225.6">UART0-RX</text>
<text x="71.8" y="223">UART0-TX</text>
<text x="195.5" y="227.9">0R/NC</text>
<text x="314.9" y="222.5">1K R0402</text>
<text x="338" y="223.1">2N3904</text>
<text x="320.7" y="232.2">2K</text>
<text x="43.9" y="243.4">UART0-TX</text>
<text x="76.4" y="243.4">33R</text>
<text x="43.9" y="251">UART0-RX</text>
<text x="76.4" y="251">33R</text>
<text x="106.4" y="257.9">CON04</text>
<text x="185.6" y="256.1">10K</text>
<text x="198.8" y="256.1">UART0-RX</text>
</g>
<g font-size="2.3" fill="#00f">
<text x="48.4" y="28.5">2</text>
<text x="48.4" y="26">2</text>
<text x="58.9" y="28.5">HTX2N</text>
<text x="59.1" y="26">HTX2P</text>
<text x="48.4" y="33.6">2</text>
<text x="59.1" y="33.6">HTX1P</text>
<text x="48.4" y="36.1">2</text>
<text x="58.9" y="36.1">HTX1N</text>
<text x="48.4" y="53.9">2</text>
<text x="58.9" y="53.9">HTX0P</text>
<text x="48.4" y="56.4">2</text>
<text x="59.1" y="56.4">HTX0N</text>
<text x="48.4" y="61.5">2</text>
<text x="48.4" y="64.1">2</text>
<text x="58.3" y="61.5">HTXCP</text>
<text x="58.6" y="64.1">HTXCN</text>
<text x="48.4" y="74.2">2</text>
<text x="48.4" y="76.8">2</text>
<text x="59.4" y="74.2">HCEC</text>
<text x="59.9" y="76.8">HSCL</text>
<text x="48.4" y="81.8">2</text>
<text x="59.6" y="81.8">HSDA</text>
<text x="48.4" y="84.4">2</text>
<text x="59.4" y="84.4">HHPD</text>
<text x="193.2" y="140.3">2</text>
<text x="201.3" y="140.3">UBOOT</text>
<text x="137.3" y="155.5">IR-RX</text>
<text x="150" y="155.5">2</text>
<text x="277.8" y="153.2">2 STATUS-LED1</text>
<text x="157.7" y="176.3">2,11</text>
<text x="166" y="176.3">LRADC0</text>
<text x="43.4" y="226.6">2</text>
<text x="43.4" y="224.1">2</text>
<text x="50.2" y="226.6">UART0-RX</text>
<text x="50.2" y="224.1">UART0-TX</text>
<text x="277.8" y="224.3">2 STATUS-LED2</text>
<text x="160.2" y="229.2">2</text>
<text x="165.8" y="229.2">JTAG-SEL</text>
</g>
<g font-size="2.3" fill="#008000">
<text x="336.5" y="85.9">R0402</text>
<text x="350.2" y="147.9">R0402</text>
<text x="340.3" y="155.2">SOT23</text>
<text x="319.7" y="163.6">R0402</text>
<text x="342.6" y="217.7">R0402</text>
<text x="338" y="225.6">SOT23</text>
<text x="320.2" y="234.7">R0402</text>
</g>
<g font-size="2.3" fill="#0080ff">
<text x="53.5" y="159.3">Demo-</text>
<text x="53.5" y="161.9">dulator</text>
<text x="30.7" y="185">IR Receiver</text>
</g>
<g font-size="1.8">
<text x="44.2" y="1.9">5</text>
<text x="127.1" y="1.9">4</text>
<text x="210.1" y="1.9">3</text>
<text x="293" y="1.9">2</text>
<text x="376" y="1.9">1</text>
<text x=".8" y="40.7">D</text>
<text x="418.1" y="40.7">D</text>
<text x=".8" y="113.6">C</text>
<text x="418.1" y="113.6">C</text>
<text x=".8" y="186.6">B</text>
<text x="418.1" y="186.6">B</text>
<text x=".8" y="259.5">A</text>
<text x="418.1" y="259.5">A</text>
<text x="44.2" y="296.3">5</text>
<text x="127.1" y="296.3">4</text>
<text x="210.1" y="296.3">3</text>
<text x="293" y="296.3">2</text>
<text x="376" y="296.3">1</text>
</g>
</svg>
